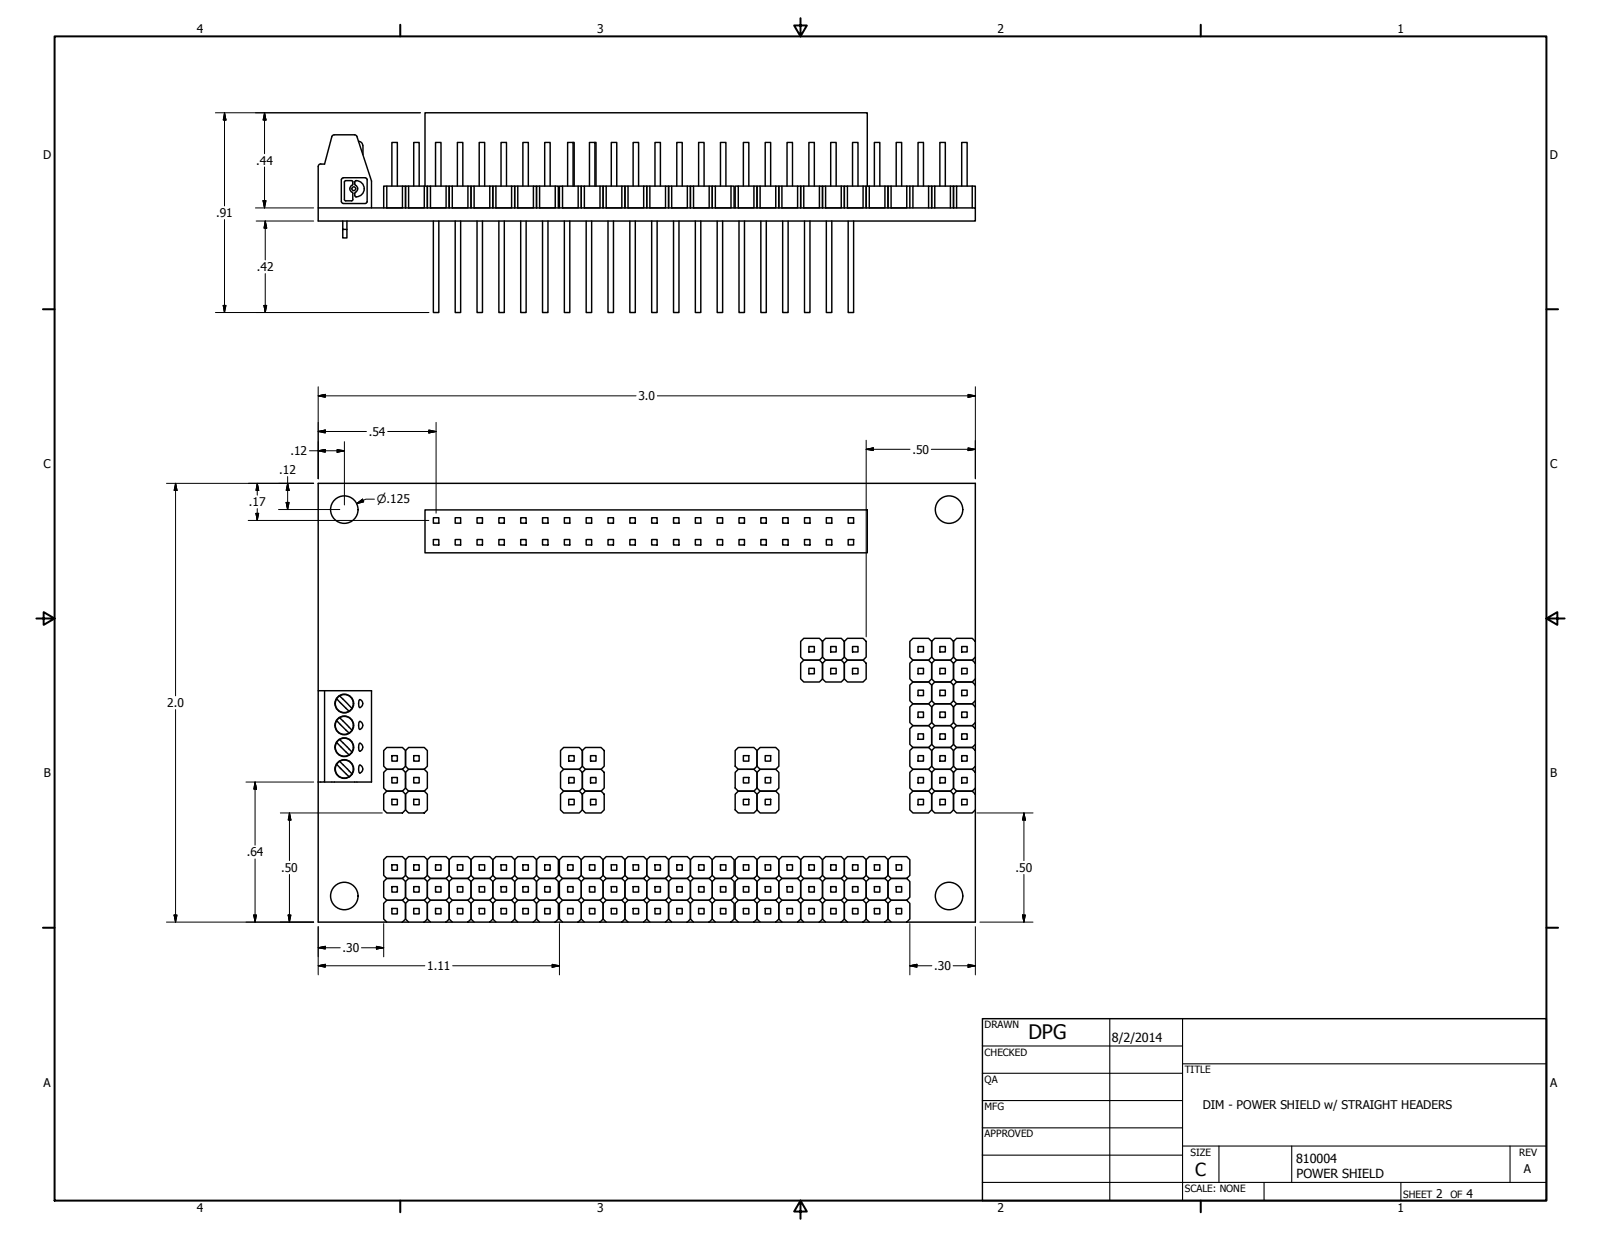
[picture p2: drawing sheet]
<svg xmlns="http://www.w3.org/2000/svg" width="559mm" height="432mm" viewBox="0 0 559 432" stroke-linecap="round" stroke-linejoin="round" font-family="sans-serif">
<!-- layer: Visible (ANSI) -->
<g fill="none" stroke="#000" stroke-width=".51">
<path d="M111.1 58.2v14.4h229.3v4.6h-229.3v-4.6M116.7 47.1l-.6 .1-.3 .5-2.5 9.6-1.3-.1a.92 .92 0 0 0-.9 .9M116.7 47.1h7l.6 .1 .3 .5 5.1 15.5v9.4M125.1 49.3a1.49 1.49 0 0 1 1.5 1.5M126.7 50.9v3.1M200 49.7h.4v15.3M207.6 49.7h.4v15.3M119.1 62.7v7.7M119.2 70.4l.2 .4 .4 .2M119.6 77.2v5.9h1.5v-3h-1.5M119.8 62h7.7M119.8 71.1h7.7"/>
<path d="M119.8 62.1l-.4 .2-.2 .4M121.1 77.2v2.9M122.9 64.7a1.37 1.37 0 0 0-.8 1.2 1.37 1.37 0 0 0 .8 1.2M122.9 67.1l.3 .4M123.1 63.5v.7M123.1 67.6v2M123.2 64.2l-.3 .5M123.2 63.5l-.5-.4h-2.1l-.3 .2-.1 6.3 .5 .5h2l.5-.5M124.3 68.7h.1M124.3 63.1h.1M124.3 63.1h-.2a1.29 1.29 0 0 0 .5 2.1 1.63 1.63 0 0 1-.7 2.2v1.1l.4 .2M124.3 63.1a2.83 2.83 0 0 1 2.8 2.8 2.83 2.83 0 0 1-2.8 2.8"/>
<path d="M127.5 62.1l.5 .2 .1 .4M128.1 62.7v7.7l-.1 .4-.5 .2M133.9 72.6v-7.6h1.1v7.6h5.5v-7.6h1v7.6v-7.6h1.1v7.6h5.5v-7.6h1.1v7.6v-7.6h1v7.6h5.5v-7.6h1.1v7.6v-7.6h1.1v7.6h5.4v-7.6h1.1v7.6v-7.6h1.1v7.6h5.4v-7.6h1.1v7.6v-7.6h1.1v7.6h5.5v-7.6h1v7.6v-7.6h1.1v7.6h5.5v-7.6h1.1v7.6v-7.6h1v7.6h5.5v-7.6h1.1v7.6M135 65h5.5M136.8 65v-15.3h1.9v15.3M142.6 65h5.5M144.4 65v-15.3h1.9v15.3M148.3 65v-25.6h154.4v25.6M150.2 65h5.5M151.3 77.2v31.9h1.9v-31.9M152 65v-15.3h1.9v15.3M157.9 65h5.4"/>
<path d="M158.9 77.2v31.9h1.9v-31.9M159.6 65v-15.3h1.9v15.3M165.5 65h5.4M166.5 77.2v31.9h1.9v-31.9M167.3 65v-15.3h1.9v15.3M173.1 65h5.5M174.1 77.2v31.9h1.9v-31.9M174.9 65v-15.3h1.9v15.3M180.7 65h5.5M181.7 77.2v31.9h1.9v-31.9M182.5 65v-15.3h1.9v15.3M188.3 65h5.5"/>
<path d="M189.4 77.2v31.9h1.9v-31.9M190.1 65v-15.3h1.9v15.3M195.3 72.6v-7.6h1v7.6h5.5v-7.6h1.1v7.6v-7.6h1.1v7.6h5.4v-7.6h1.1v7.6v-7.6h1.1v7.6h5.4v-7.6h1.1v7.6v-7.6h1.1v7.6h5.5v-7.6h1v7.6v-7.6h1.1v7.6h5.5v-7.6h1.1v7.6v-7.6h1v7.6h5.5v-7.6h1.1v7.6v-7.6h1.1v7.6h5.4v-7.6h1.1v7.6v-7.6h1.1v7.6h5.4v-7.6h1.1v7.6M196.3 65h5.5M197 77.2v31.9h1.9v-31.9M198.1 65v-15.3h1.9v15.3M204 65h5.4M204.6 77.2v31.9h1.9v-31.9M205.7 65v-15.3h1.9v15.3M211.6 65h5.4M212.2 77.2v31.9h1.9v-31.9M213.4 65v-15.3h1.9v15.3"/>
<path d="M219.2 65h5.5M219.8 77.2v31.9h1.9v-31.9M221 65v-15.3h1.9v15.3M226.8 65h5.5M227.5 77.2v31.9h1.9v-31.9M228.6 65v-15.3h1.9v15.3M234.4 65h5.5M235.1 77.2v31.9h1.9v-31.9M236.2 65v-15.3h1.9v15.3M242.1 65h5.4M242.7 77.2v31.9h1.9v-31.9M243.8 65v-15.3h1.9v15.3"/>
<path d="M249.7 65h5.4M250.3 77.2v31.9h1.9v-31.9M251.5 65v-15.3h1.9v15.3M256.6 72.6v-7.6h1.1v7.6h5.4v-7.6h1.1v7.6v-7.6h1.1v7.6h5.5v-7.6h1v7.6v-7.6h1.1v7.6h5.5v-7.6h1.1v7.6v-7.6h1v7.6h5.5v-7.6h1.1v7.6v-7.6h1.1v7.6h5.4v-7.6h1.1v7.6v-7.6h1.1v7.6h5.4v-7.6h1.1v7.6v-7.6h1.1v7.6h5.5v-7.6h1v7.6v-7.6h1.1v7.6h5.5v-7.6h1.1v7.6M257.7 65h5.4M257.9 77.2v31.9h1.9v-31.9M259.5 65v-15.3h1.9v15.3M265.3 65h5.5M265.6 77.2v31.9h1.9v-31.9M267.1 65v-15.3h1.9v15.3M272.9 65h5.5M273.2 77.2v31.9h1.9v-31.9"/>
<path d="M274.7 65v-15.3h1.9v15.3M280.5 65h5.5M280.8 77.2v31.9h1.9v-31.9M282.3 65v-15.3h1.9v15.3M288.2 65h5.4M288.4 77.2v31.9h1.9v-31.9M289.9 65v-15.3h1.9v15.3M295.8 65h5.4M296 77.2v31.9h1.9v-31.9M297.6 65v-15.3h1.9v15.3M303.4 65h5.5M305.2 65v-15.3h1.9v15.3"/>
<path d="M311 65h5.5M312.8 65v-15.3h1.9v15.3M317.6 65h1M320.4 65v-15.3h1.9v15.3M324.1 65h-5.5v7.6M326.3 65h-1.1v7.6v-7.6h-1.1v7.6M328 65v-15.3h1.9v15.3M331.7 65h-5.4v7.6M333.9 65h-1.1v7.6v-7.6h-1.1v7.6M335.7 65v-15.3h1.9v15.3M339.3 72.6v-7.6h1.1v7.6M339.3 65h-5.4v7.6"/>
<path d="M148.3 178h154.4v15h-154.4zM151.3 188.3h1.9v1.9h-1.9zM151.3 180.7h1.9v1.9h-1.9zM158.9 188.3h1.9v1.9h-1.9zM158.9 180.7h1.9v1.9h-1.9zM166.5 188.3h1.9v1.9h-1.9zM166.5 180.7h1.9v1.9h-1.9zM174.1 188.3h1.9v1.9h-1.9zM174.1 180.7h1.9v1.9h-1.9zM181.7 188.3h1.9v1.9h-1.9zM181.7 180.7h1.9v1.9h-1.9zM189.4 188.3h1.9v1.9h-1.9z"/>
<path d="M189.4 180.7h1.9v1.9h-1.9zM197 188.3h1.9v1.9h-1.9zM197 180.7h1.9v1.9h-1.9zM204.6 188.3h1.9v1.9h-1.9zM204.6 180.7h1.9v1.9h-1.9zM212.2 188.3h1.9v1.9h-1.9zM212.2 180.7h1.9v1.9h-1.9zM219.8 188.3h1.9v1.9h-1.9zM219.8 180.7h1.9v1.9h-1.9zM227.5 188.3h1.9v1.9h-1.9zM227.5 180.7h1.9v1.9h-1.9zM235.1 188.3h1.9v1.9h-1.9z"/>
<path d="M235.1 180.7h1.9v1.9h-1.9zM242.7 188.3h1.9v1.9h-1.9zM242.7 180.7h1.9v1.9h-1.9zM250.3 188.3h1.9v1.9h-1.9zM250.3 180.7h1.9v1.9h-1.9zM257.9 188.3h1.9v1.9h-1.9zM257.9 180.7h1.9v1.9h-1.9zM265.6 188.3h1.9v1.9h-1.9zM265.6 180.7h1.9v1.9h-1.9zM273.2 188.3h1.9v1.9h-1.9zM273.2 180.7h1.9v1.9h-1.9zM280.8 188.3h1.9v1.9h-1.9z"/>
<path d="M280.8 180.7h1.9v1.9h-1.9zM288.4 188.3h1.9v1.9h-1.9zM288.4 180.7h1.9v1.9h-1.9zM296 188.3h1.9v1.9h-1.9zM296 180.7h1.9v1.9h-1.9zM279.5 223.9l1-1.1h5.5l1.1 1.1v5.5l-1.1 1h-5.5l-1-1zM280.5 230.4h5.5l1.1 1.1v5.5l-1.1 1.1h-5.5l-1-1.1v-5.5zM282.3 233.3h1.9v1.9h-1.9zM282.3 225.7h1.9v1.9h-1.9zM287.1 223.9l1.1-1.1h5.4l1.1 1.1v5.5l-1.1 1h-5.4l-1.1-1zM288.2 230.4h5.4l1.1 1.1v5.5l-1.1 1.1h-5.4l-1.1-1.1v-5.5zM289.9 233.3h1.9v1.9h-1.9z"/>
<path d="M289.9 225.7h1.9v1.9h-1.9zM295.8 230.4h5.4l1.1 1.1v5.5l-1.1 1.1h-5.4l-1.1-1.1v-5.5zM295.8 222.8h5.4l1.1 1.1v5.5l-1.1 1h-5.4l-1.1-1v-5.5zM297.6 233.3h1.9v1.9h-1.9zM297.6 225.7h1.9v1.9h-1.9zM317.6 239.1l1-1h5.5l1.1 1v5.5l-1.1 1.1h-5.5l-1-1.1zM317.6 223.9l1-1.1h5.5l1.1 1.1v5.5l-1.1 1h-5.5l-1-1zM318.6 230.4h5.5l1.1 1.1v5.5l-1.1 1.1h-5.5l-1-1.1v-5.5zM320.4 233.3h1.9v1.9h-1.9zM320.4 225.7h1.9v1.9h-1.9zM325.2 239.1l1.1-1h5.4l1.1 1v5.5l-1.1 1.1h-5.4l-1.1-1.1zM325.2 223.9l1.1-1.1h5.4l1.1 1.1v5.5l-1.1 1h-5.4l-1.1-1z"/>
<path d="M326.3 230.4h5.4l1.1 1.1v5.5l-1.1 1.1h-5.4l-1.1-1.1v-5.5zM328 233.3h1.9v1.9h-1.9zM328 225.7h1.9v1.9h-1.9zM332.8 239.1l1.1-1h5.4l1.1 1v5.5l-1.1 1.1h-5.4l-1.1-1.1zM332.8 223.9l1.1-1.1h5.4l1.1 1.1v5.5l-1.1 1h-5.4l-1.1-1zM333.9 230.4h5.4l1.1 1.1v5.5l-1.1 1.1h-5.4l-1.1-1.1v-5.5zM335.7 233.3h1.9v1.9h-1.9zM335.7 225.7h1.9v1.9h-1.9zM340.4 223.9v-55.2h-229.3v72.4M340.4 229.4v2.1M340.4 237v2.1M113.3 241.1v31.9h-2.2"/>
<path d="M117.5 259.2l4.4 4.3M117.5 244l4.4 4.3M117.5 251.6l4.4 4.3M118.6 243l4.3 4.3M118.6 250.6l4.3 4.3M118.6 258.2l4.3 4.3M125.5 251.9a1.35 1.35 0 0 1 1.1 1.3 1.35 1.35 0 0 1-1.1 1.4l-.3-1.4zM125.6 244.2a1.44 1.44 0 0 1 1 1.4 1.44 1.44 0 0 1-1.1 1.4l-.3-1.4a1.08 1.08 0 0 1 .5-1.4M317.6 254.4l1-1.1h5.5l1.1 1.1v5.4l-1.1 1.1h-5.5l-1-1.1zM317.6 246.8l1-1.1h5.5l1.1 1.1v5.4l-1.1 1.1h-5.5l-1-1.1zM320.4 256.2h1.9v1.9h-1.9zM320.4 248.5h1.9v1.9h-1.9z"/>
<path d="M320.4 240.9h1.9v1.9h-1.9zM325.2 254.4l1.1-1.1h5.4l1.1 1.1v5.4l-1.1 1.1h-5.4l-1.1-1.1zM325.2 246.8l1.1-1.1h5.4l1.1 1.1v5.4l-1.1 1.1h-5.4l-1.1-1.1zM328 256.2h1.9v1.9h-1.9zM328 248.5h1.9v1.9h-1.9zM328 240.9h1.9v1.9h-1.9zM332.8 254.4l1.1-1.1h5.4l1.1 1.1v5.4l-1.1 1.1h-5.4l-1.1-1.1zM332.8 246.8l1.1-1.1h5.4l1.1 1.1v5.4l-1.1 1.1h-5.4l-1.1-1.1zM335.7 256.2h1.9v1.9h-1.9zM335.7 248.5h1.9v1.9h-1.9zM335.7 240.9h1.9v1.9h-1.9zM340.4 244.6v2.2"/>
<path d="M340.4 252.2v2.2M340.4 259.8v2.2M111.1 273v-31.9h18.6v31.9h-16.4M111.1 273v48.9h23.9M117.5 266.8l4.4 4.3M118.6 265.8l4.3 4.3M125.6 262.2a1.4 1.4 0 0 0 1-1.4 1.4 1.4 0 0 0-1.1-1.3l-.3 1.4a1.08 1.08 0 0 0 .5 1.4M125.6 267a1.44 1.44 0 0 1 1 1.5 1.44 1.44 0 0 1-1.1 1.3l-.3-1.3a1.08 1.08 0 0 1 .5-1.4M133.9 269.6l1.1-1.1h5.5l1 1.1v5.5l-1 1.1h-5.5l-1.1-1.1zM135 276.2h5.5l1 1v5.5l-1 1.1h-5.5l-1.1-1.1v-5.5zM135 260.9h5.5l1 1.1v5.5l-1 1h-5.5l-1.1-1v-5.5zM136.8 279h1.9v1.9h-1.9z"/>
<path d="M136.8 271.4h1.9v1.9h-1.9zM136.8 263.8h1.9v1.9h-1.9zM141.5 277.2l1.1-1h5.5l1.1 1v5.5l-1.1 1.1h-5.5l-1.1-1.1zM141.5 269.6l1.1-1.1h5.5l1.1 1.1v5.5l-1.1 1.1h-5.5l-1.1-1.1zM142.6 260.9h5.5l1.1 1.1v5.5l-1.1 1h-5.5l-1.1-1v-5.5zM144.4 279h1.9v1.9h-1.9zM144.4 271.4h1.9v1.9h-1.9zM144.4 263.8h1.9v1.9h-1.9zM195.6 277.2l1.1-1h5.5l1.1 1v5.5l-1.1 1.1h-5.5l-1.1-1.1zM195.6 269.6l1.1-1.1h5.5l1.1 1.1v5.5l-1.1 1.1h-5.5l-1.1-1.1zM195.6 262l1.1-1.1h5.5l1.1 1.1v5.5l-1.1 1h-5.5l-1.1-1zM198.5 279h1.9v1.9h-1.9z"/>
<path d="M198.5 271.4h1.9v1.9h-1.9zM198.5 263.8h1.9v1.9h-1.9zM203.3 277.2l1-1h5.5l1.1 1v5.5l-1.1 1.1h-5.5l-1-1.1zM203.3 269.6l1-1.1h5.5l1.1 1.1v5.5l-1.1 1.1h-5.5l-1-1.1zM203.3 262l1-1.1h5.5l1.1 1.1v5.5l-1.1 1h-5.5l-1-1zM206.1 279h1.9v1.9h-1.9zM206.1 271.4h1.9v1.9h-1.9zM206.1 263.8h1.9v1.9h-1.9zM256.6 269.6l1.1-1.1h5.4l1.1 1.1v5.5l-1.1 1.1h-5.4l-1.1-1.1zM256.6 277.2l1.1-1h5.4l1.1 1v5.5l-1.1 1.1h-5.4l-1.1-1.1zM257.7 260.9h5.4l1.1 1.1v5.5l-1.1 1h-5.4l-1.1-1v-5.5zM259.5 263.8h1.9v1.9h-1.9z"/>
<path d="M259.5 271.4h1.9v1.9h-1.9zM259.5 279h1.9v1.9h-1.9zM264.2 269.6l1.1-1.1h5.5l1 1.1v5.5l-1 1.1h-5.5l-1.1-1.1zM264.2 277.2l1.1-1h5.5l1 1v5.5l-1 1.1h-5.5l-1.1-1.1zM265.3 260.9h5.5l1 1.1v5.5l-1 1h-5.5l-1.1-1v-5.5zM267.1 263.8h1.9v1.9h-1.9zM267.1 271.4h1.9v1.9h-1.9zM267.1 279h1.9v1.9h-1.9zM317.6 277.2l1-1h5.5l1.1 1v5.5l-1.1 1.1h-5.5l-1-1.1zM317.6 269.6l1-1.1h5.5l1.1 1.1v5.5l-1.1 1.1h-5.5l-1-1.1zM318.6 260.9h5.5l1.1 1.1v5.5l-1.1 1h-5.5l-1-1v-5.5zM320.4 279h1.9v1.9h-1.9z"/>
<path d="M320.4 271.4h1.9v1.9h-1.9zM320.4 263.8h1.9v1.9h-1.9zM325.2 277.2l1.1-1h5.4l1.1 1v5.5l-1.1 1.1h-5.4l-1.1-1.1zM325.2 269.6l1.1-1.1h5.4l1.1 1.1v5.5l-1.1 1.1h-5.4l-1.1-1.1zM326.3 260.9h5.4l1.1 1.1v5.5l-1.1 1h-5.4l-1.1-1v-5.5zM328 279h1.9v1.9h-1.9zM328 271.4h1.9v1.9h-1.9zM328 263.8h1.9v1.9h-1.9zM332.8 277.2l1.1-1h5.4l1.1 1v5.5l-1.1 1.1h-5.4l-1.1-1.1zM332.8 269.6l1.1-1.1h5.4l1.1 1.1v5.5l-1.1 1.1h-5.4l-1.1-1.1zM333.9 260.9h5.4l1.1 1.1v5.5l-1.1 1h-5.4l-1.1-1v-5.5zM335.7 279h1.9v1.9h-1.9z"/>
<path d="M335.7 271.4h1.9v1.9h-1.9zM335.7 263.8h1.9v1.9h-1.9zM340.4 267.5v2.1M340.4 275.1v2.1M173.1 299h5.5l1 1.1v5.5l-1 1h-5.5l-1.1-1v-5.5zM295.8 299h5.4l1.1 1.1v5.5l-1.1 1h-5.4l-1.1-1v-5.5zM340.4 282.7v39.2h-23.9M133.9 300.1l1.1-1.1h5.5l1 1.1v5.5l-1 1h-5.5l-1.1-1zM135 306.6h5.5l1 1.1v5.5l-1 1.1h-5.5l-1.1-1.1v-5.5zM135 314.3h5.5l1 1v5.5l-1 1.1h-5.5l-1.1-1.1v-5.5zM136.8 301.9h1.9v1.9h-1.9zM136.8 309.5h1.9v1.9h-1.9z"/>
<path d="M136.8 317.1h1.9v1.9h-1.9zM141.5 300.1l1.1-1.1h5.5l1.1 1.1v5.5l-1.1 1h-5.5l-1.1-1zM141.5 307.7l1.1-1.1h5.5l1.1 1.1v5.5l-1.1 1.1h-5.5l-1.1-1.1zM141.5 315.3l1.1-1h5.5l1.1 1v5.5l-1.1 1.1h-5.5l-1.1-1.1zM144.4 301.9h1.9v1.9h-1.9zM144.4 309.5h1.9v1.9h-1.9zM144.4 317.1h1.9v1.9h-1.9zM149.2 300.1l1-1.1h5.5l1.1 1.1v5.5l-1.1 1h-5.5l-1-1zM149.2 307.7l1-1.1h5.5l1.1 1.1v5.5l-1.1 1.1h-5.5l-1-1.1zM149.2 315.3l1-1h5.5l1.1 1v5.5l-1.1 1.1h-5.5l-1-1.1zM152 301.9h1.9v1.9h-1.9zM152 309.5h1.9v1.9h-1.9z"/>
<path d="M152 317.1h1.9v1.9h-1.9zM156.8 300.1l1.1-1.1h5.4l1.1 1.1v5.5l-1.1 1h-5.4l-1.1-1zM157.9 306.6h5.4l1.1 1.1v5.5l-1.1 1.1h-5.4l-1.1-1.1v-5.5zM157.9 314.3h5.4l1.1 1v5.5l-1.1 1.1h-5.4l-1.1-1.1v-5.5zM159.6 301.9h1.9v1.9h-1.9zM159.6 309.5h1.9v1.9h-1.9zM159.6 317.1h1.9v1.9h-1.9zM164.4 300.1l1.1-1.1h5.4l1.1 1.1v5.5l-1.1 1h-5.4l-1.1-1zM164.4 307.7l1.1-1.1h5.4l1.1 1.1v5.5l-1.1 1.1h-5.4l-1.1-1.1zM164.4 315.3l1.1-1h5.4l1.1 1v5.5l-1.1 1.1h-5.4l-1.1-1.1zM167.3 301.9h1.9v1.9h-1.9zM167.3 309.5h1.9v1.9h-1.9z"/>
<path d="M167.3 317.1h1.9v1.9h-1.9zM172 307.7l1.1-1.1h5.5l1 1.1v5.5l-1 1.1h-5.5l-1.1-1.1zM172 315.3l1.1-1h5.5l1 1v5.5l-1 1.1h-5.5l-1.1-1.1zM174.9 301.9h1.9v1.9h-1.9zM174.9 309.5h1.9v1.9h-1.9zM174.9 317.1h1.9v1.9h-1.9zM179.6 300.1l1.1-1.1h5.5l1.1 1.1v5.5l-1.1 1h-5.5l-1.1-1zM179.6 307.7l1.1-1.1h5.5l1.1 1.1v5.5l-1.1 1.1h-5.5l-1.1-1.1zM179.6 315.3l1.1-1h5.5l1.1 1v5.5l-1.1 1.1h-5.5l-1.1-1.1zM182.5 301.9h1.9v1.9h-1.9zM182.5 309.5h1.9v1.9h-1.9zM182.5 317.1h1.9v1.9h-1.9z"/>
<path d="M187.3 300.1l1-1.1h5.5l1.1 1.1v5.5l-1.1 1h-5.5l-1-1zM187.3 307.7l1-1.1h5.5l1.1 1.1v5.5l-1.1 1.1h-5.5l-1-1.1zM187.3 315.3l1-1h5.5l1.1 1v5.5l-1.1 1.1h-5.5l-1-1.1zM190.1 301.9h1.9v1.9h-1.9zM190.1 309.5h1.9v1.9h-1.9zM190.1 317.1h1.9v1.9h-1.9zM195.3 300.1l1-1.1h5.5l1.1 1.1v5.5l-1.1 1h-5.5l-1-1zM195.3 307.7l1-1.1h5.5l1.1 1.1v5.5l-1.1 1.1h-5.5l-1-1.1zM195.3 315.3l1-1h5.5l1.1 1v5.5l-1.1 1.1h-5.5l-1-1.1zM198.1 301.9h1.9v1.9h-1.9zM198.1 309.5h1.9v1.9h-1.9zM198.1 317.1h1.9v1.9h-1.9z"/>
<path d="M202.9 300.1l1.1-1.1h5.4l1.1 1.1v5.5l-1.1 1h-5.4l-1.1-1zM202.9 307.7l1.1-1.1h5.4l1.1 1.1v5.5l-1.1 1.1h-5.4l-1.1-1.1zM202.9 315.3l1.1-1h5.4l1.1 1v5.5l-1.1 1.1h-5.4l-1.1-1.1zM205.7 301.9h1.9v1.9h-1.9zM205.7 309.5h1.9v1.9h-1.9zM205.7 317.1h1.9v1.9h-1.9zM210.5 300.1l1.1-1.1h5.4l1.1 1.1v5.5l-1.1 1h-5.4l-1.1-1zM210.5 307.7l1.1-1.1h5.4l1.1 1.1v5.5l-1.1 1.1h-5.4l-1.1-1.1zM210.5 315.3l1.1-1h5.4l1.1 1v5.5l-1.1 1.1h-5.4l-1.1-1.1zM213.4 301.9h1.9v1.9h-1.9zM213.4 309.5h1.9v1.9h-1.9zM213.4 317.1h1.9v1.9h-1.9z"/>
<path d="M218.1 300.1l1.1-1.1h5.5l1 1.1v5.5l-1 1h-5.5l-1.1-1zM218.1 307.7l1.1-1.1h5.5l1 1.1v5.5l-1 1.1h-5.5l-1.1-1.1zM218.1 315.3l1.1-1h5.5l1 1v5.5l-1 1.1h-5.5l-1.1-1.1zM221 301.9h1.9v1.9h-1.9zM221 309.5h1.9v1.9h-1.9zM221 317.1h1.9v1.9h-1.9zM225.7 300.1l1.1-1.1h5.5l1.1 1.1v5.5l-1.1 1h-5.5l-1.1-1zM225.7 307.7l1.1-1.1h5.5l1.1 1.1v5.5l-1.1 1.1h-5.5l-1.1-1.1zM225.7 315.3l1.1-1h5.5l1.1 1v5.5l-1.1 1.1h-5.5l-1.1-1.1zM228.6 301.9h1.9v1.9h-1.9zM228.6 309.5h1.9v1.9h-1.9zM228.6 317.1h1.9v1.9h-1.9z"/>
<path d="M233.4 300.1l1-1.1h5.5l1.1 1.1v5.5l-1.1 1h-5.5l-1-1zM233.4 307.7l1-1.1h5.5l1.1 1.1v5.5l-1.1 1.1h-5.5l-1-1.1zM233.4 315.3l1-1h5.5l1.1 1v5.5l-1.1 1.1h-5.5l-1-1.1zM236.2 301.9h1.9v1.9h-1.9zM236.2 309.5h1.9v1.9h-1.9zM236.2 317.1h1.9v1.9h-1.9zM241 300.1l1.1-1.1h5.4l1.1 1.1v5.5l-1.1 1h-5.4l-1.1-1zM241 307.7l1.1-1.1h5.4l1.1 1.1v5.5l-1.1 1.1h-5.4l-1.1-1.1zM241 315.3l1.1-1h5.4l1.1 1v5.5l-1.1 1.1h-5.4l-1.1-1.1zM243.8 301.9h1.9v1.9h-1.9zM243.8 309.5h1.9v1.9h-1.9zM243.8 317.1h1.9v1.9h-1.9z"/>
<path d="M248.6 300.1l1.1-1.1h5.4l1.1 1.1v5.5l-1.1 1h-5.4l-1.1-1zM248.6 307.7l1.1-1.1h5.4l1.1 1.1v5.5l-1.1 1.1h-5.4l-1.1-1.1zM248.6 315.3l1.1-1h5.4l1.1 1v5.5l-1.1 1.1h-5.4l-1.1-1.1zM251.5 301.9h1.9v1.9h-1.9zM251.5 309.5h1.9v1.9h-1.9zM251.5 317.1h1.9v1.9h-1.9zM256.6 300.1l1.1-1.1h5.4l1.1 1.1v5.5l-1.1 1h-5.4l-1.1-1zM256.6 307.7l1.1-1.1h5.4l1.1 1.1v5.5l-1.1 1.1h-5.4l-1.1-1.1zM256.6 315.3l1.1-1h5.4l1.1 1v5.5l-1.1 1.1h-5.4l-1.1-1.1zM259.5 301.9h1.9v1.9h-1.9zM259.5 309.5h1.9v1.9h-1.9zM259.5 317.1h1.9v1.9h-1.9z"/>
<path d="M264.2 300.1l1.1-1.1h5.5l1 1.1v5.5l-1 1h-5.5l-1.1-1zM264.2 307.7l1.1-1.1h5.5l1 1.1v5.5l-1 1.1h-5.5l-1.1-1.1zM264.2 315.3l1.1-1h5.5l1 1v5.5l-1 1.1h-5.5l-1.1-1.1zM267.1 301.9h1.9v1.9h-1.9zM267.1 309.5h1.9v1.9h-1.9zM267.1 317.1h1.9v1.9h-1.9zM271.8 300.1l1.1-1.1h5.5l1.1 1.1v5.5l-1.1 1h-5.5l-1.1-1zM271.8 307.7l1.1-1.1h5.5l1.1 1.1v5.5l-1.1 1.1h-5.5l-1.1-1.1zM271.8 315.3l1.1-1h5.5l1.1 1v5.5l-1.1 1.1h-5.5l-1.1-1.1zM274.7 301.9h1.9v1.9h-1.9zM274.7 309.5h1.9v1.9h-1.9zM274.7 317.1h1.9v1.9h-1.9z"/>
<path d="M279.5 300.1l1-1.1h5.5l1.1 1.1v5.5l-1.1 1h-5.5l-1-1zM279.5 307.7l1-1.1h5.5l1.1 1.1v5.5l-1.1 1.1h-5.5l-1-1.1zM279.5 315.3l1-1h5.5l1.1 1v5.5l-1.1 1.1h-5.5l-1-1.1zM282.3 301.9h1.9v1.9h-1.9zM282.3 309.5h1.9v1.9h-1.9zM282.3 317.1h1.9v1.9h-1.9zM287.1 300.1l1.1-1.1h5.4l1.1 1.1v5.5l-1.1 1h-5.4l-1.1-1zM287.1 307.7l1.1-1.1h5.4l1.1 1.1v5.5l-1.1 1.1h-5.4l-1.1-1.1zM287.1 315.3l1.1-1h5.4l1.1 1v5.5l-1.1 1.1h-5.4l-1.1-1.1zM289.9 301.9h1.9v1.9h-1.9zM289.9 309.5h1.9v1.9h-1.9zM289.9 317.1h1.9v1.9h-1.9z"/>
<path d="M294.7 307.7l1.1-1.1h5.4l1.1 1.1v5.5l-1.1 1.1h-5.4l-1.1-1.1zM294.7 315.3l1.1-1h5.4l1.1 1v5.5l-1.1 1.1h-5.4l-1.1-1.1zM297.6 301.9h1.9v1.9h-1.9zM297.6 309.5h1.9v1.9h-1.9zM297.6 317.1h1.9v1.9h-1.9zM302.3 300.1l1.1-1.1h5.5l1 1.1v5.5l-1 1h-5.5l-1.1-1zM302.3 307.7l1.1-1.1h5.5l1 1.1v5.5l-1 1.1h-5.5l-1.1-1.1zM302.3 315.3l1.1-1h5.5l1 1v5.5l-1 1.1h-5.5l-1.1-1.1zM305.2 301.9h1.9v1.9h-1.9zM305.2 309.5h1.9v1.9h-1.9zM305.2 317.1h1.9v1.9h-1.9zM309.9 300.1l1.1-1.1h5.5l1.1 1.1v5.5l-1.1 1h-5.5l-1.1-1z"/>
<path d="M309.9 307.7l1.1-1.1h5.5l1.1 1.1v5.5l-1.1 1.1h-5.5l-1.1-1.1zM309.9 315.3l1.1-1h5.5l1.1 1v5.5l-1.1 1.1h-5.5l-1.1-1.1zM312.8 301.9h1.9v1.9h-1.9zM312.8 309.5h1.9v1.9h-1.9zM312.8 317.1h1.9v1.9h-1.9zM140.5 321.9h2.1M148.1 321.9h2.1M155.7 321.9h2.2M163.3 321.9h2.2M170.9 321.9h2.2M178.6 321.9h2.1M186.2 321.9h2.1"/>
<path d="M193.8 321.9h2.5M201.8 321.9h2.2M209.4 321.9h2.2M217 321.9h2.2M224.7 321.9h2.1M232.3 321.9h2.1M239.9 321.9h2.2M247.5 321.9h2.2M255.1 321.9h2.6M263.1 321.9h2.2M270.8 321.9h2.1M278.4 321.9h2.1"/>
<path d="M286 321.9h2.2M293.6 321.9h2.2M301.2 321.9h2.2M308.9 321.9h2.1"/>
<circle cx="123.5" cy="65.9" r=".67"/>
<circle cx="120.2" cy="177.9" r="4.8"/>
<circle cx="331.2" cy="177.9" r="4.8"/>
<circle cx="120.2" cy="245.6" r="3.1"/>
<circle cx="120.2" cy="253.2" r="3.1"/>
<circle cx="120.2" cy="245.6" r="3.3"/>
<circle cx="120.2" cy="253.2" r="3.3"/>
<circle cx="120.2" cy="268.4" r="3.3"/>
<circle cx="120.2" cy="260.8" r="3.3"/>
<circle cx="120.2" cy="260.8" r="3.1"/>
<circle cx="120.2" cy="268.4" r="3.1"/>
<circle cx="120.2" cy="312.8" r="4.8"/>
<circle cx="331.2" cy="312.8" r="4.8"/>
</g>
<!-- layer: Visible Narrow (ANSI) -->
<g fill="none" stroke="#000" stroke-width=".7">
<path d="M19 12.7h520.8v406.4h-520.8zM139.7 8.6v4.1M279.4 6.3v6.4l-2.2-3.8h4.4l-2.2 3.8M419.1 8.6v4.1M15 107.9h4M539.8 107.9h4M12.7 215.9h6.3l-3.8-2.2v4.4l3.8-2.2M539.8 215.9l3.8 2.2v-4.4l-3.8 2.2h6.3M15 323.8h4M539.8 323.8h4M139.7 419.1v4.1M279.4 419.1l2.2 3.8h-4.4l2.2-3.8v6.3"/>
<path d="M419.1 419.1v4.1"/>
</g>
<!-- layer: Border (ANSI) -->
<g fill="none" stroke="#000" stroke-width=".38">
<path d="M387.3 355.6v63.5M412.7 355.6v63.5M342.9 365.1h69.8M342.9 374.6h69.8M412.7 371.3h127.1M342.9 384.2h69.8M342.9 393.7h69.8M342.9 412.7h196.9M342.9 403.2h69.8M412.7 400h127.1M425.4 400v12.7M441.2 412.7v6.4"/>
<path d="M450.8 400v12.7M488.9 412.7v6.4M527 400v12.7"/>
</g>
<path d="M342.9 355.6h196.9v63.5h-196.9z" fill="none" stroke="#000" stroke-width=".51"/>
<!-- layer: Title (ANSI) -->
<g fill="none" stroke="#000" stroke-width=".35">
<path d="M75.2 39.4h71.5M78.4 39.4l.5 2.5h-1zM78.4 39.4v32.5M92.3 39.4l.5 2.5h-1zM92.3 39.4v14.3M92.3 58.3v14.3M78.4 76.6v32.5M89.2 72.6h20.3M89.4 77.2h20.1M91.8 70h1l-.5 2.6zM92.6 77.2l.5 2.4h-1zM92.6 77.2v13.5"/>
<path d="M92.6 95.5v13.6M75.2 109.1h74.5M77.9 106.6h1l-.5 2.5zM92.1 106.6h1l-.5 2.5zM111.1 138.2l2.4-.5v1zM111.1 135v32.1M111.1 138.2h110.9M229.4 138.2h111M337.9 137.7l2.5 .5-2.5 .5zM340.4 135v32.1M108 157.4h12.2M111.1 157.4l2.4-.5v1z"/>
<path d="M111.1 150.6l2.4-.5v1zM111.1 150.6h16.8M117.7 156.9l2.5 .5-2.5 .5zM120.2 154.2v22.1M135.3 150.6h16.9M149.7 150.1l2.5 .5-2.5 .5zM152.2 147.4v31.7M302.3 156.8l2.5-.5v1zM302.3 156.8h15.3M302.3 153.7v68.6M325.1 156.8h15.3M337.9 156.3l2.5 .5-2.5 .5z"/>
<path d="M58.1 168.7h51.4M61.3 168.7l.5 2.5h-1zM61.3 168.7v74.2M89.3 179.2h1l-.5 2.5zM89.8 168.7l.5 2.5h-1zM89.8 168.7v4.1M89.8 177.5v4.2M97.2 177.9h21.4M99.9 175.4h1l-.5 2.5zM100.4 168.7l.5 2.5h-1zM100.4 166.4v11.5M124.5 175.8l2.1-1.6 .3 1z"/>
<path d="M130.7 174.2h-3l-3.2 1.6M86.6 181.7h63.1M61.3 247.7v74.2M85.9 273h23.6M89 273l.5 2.5h-.9zM89 273v22M89 299.8v22.1M97.9 283.8h35.5M101 283.8l.5 2.5h-.9zM101 283.8v16.6M340.9 283.8h19.7M357.4 283.8l.5 2.5h-1z"/>
<path d="M357.4 283.8v16.6M60.8 319.4h1l-.5 2.5zM88.6 319.4h.9l-.5 2.5zM100.6 319.4h.9l-.5 2.5zM101 305.2v16.7M356.9 319.4h1l-.5 2.5zM357.4 305.2v16.7M58.1 321.9h51.4M111.1 330.8l2.4-.5v1zM111.1 337.1l2.4-.5v1zM111.1 323.5v16.8M111.1 330.8h7.6"/>
<path d="M111.1 337.1h37.2M126.2 330.8h7.7M131.4 330.3l2.5 .5-2.5 .5zM133.9 322.4v11.6M158 337.1h37.3M192.7 336.6l2.6 .5-2.6 .5zM195.3 322.4v17.9M317.6 337.1l2.4-.5v1zM317.6 337.1h7.6M317.6 322.4v17.9M332.7 337.1h7.7M337.9 336.6l2.5 .5-2.5 .5z"/>
<path d="M340.4 323.5v16.8M342 321.9h18.6"/>
</g>
<g fill="#000" stroke="#000" stroke-width=".35">
<path d="M78.4 39.4l.5 2.5zM78.4 39.4l.5 2.5h-1zM92.3 39.4l.5 2.5zM92.3 39.4l.5 2.5h-1zM91.8 70l.5 2.6zM91.8 70h1l-.5 2.6zM92.6 77.2l.5 2.4zM92.6 77.2l.5 2.4h-1zM77.9 106.6l.5 2.5zM77.9 106.6h1l-.5 2.5zM92.1 106.6l.5 2.5zM92.1 106.6h1l-.5 2.5z"/>
<path d="M111.1 138.2l2.4-.5zM111.1 138.2l2.4-.5v1zM337.9 138.7l2.5-.5zM337.9 137.7l2.5 .5-2.5 .5zM111.1 157.4l2.4-.5zM111.1 157.4l2.4-.5v1zM111.1 150.6l2.4-.5zM111.1 150.6l2.4-.5v1zM117.7 157.9l2.5-.5zM117.7 156.9l2.5 .5-2.5 .5zM149.7 151.1l2.5-.5zM149.7 150.1l2.5 .5-2.5 .5z"/>
<path d="M302.3 156.8l2.5-.5zM302.3 156.8l2.5-.5v1zM337.9 157.3l2.5-.5zM337.9 156.3l2.5 .5-2.5 .5zM61.3 168.7l.5 2.5zM61.3 168.7l.5 2.5h-1zM89.3 179.2l.5 2.5zM89.3 179.2h1l-.5 2.5zM89.8 168.7l.5 2.5zM89.8 168.7l.5 2.5h-1zM99.9 175.4l.5 2.5zM99.9 175.4h1l-.5 2.5z"/>
<path d="M100.4 168.7l.5 2.5zM100.4 168.7l.5 2.5h-1zM124.5 175.8l2.1-1.6zM124.5 175.8l2.1-1.6 .3 1zM89 273l.5 2.5zM89 273l.5 2.5h-.9zM101 283.8l.5 2.5zM101 283.8l.5 2.5h-.9zM357.4 283.8l.5 2.5zM357.4 283.8l.5 2.5h-1zM60.8 319.4l.5 2.5zM60.8 319.4h1l-.5 2.5z"/>
<path d="M88.6 319.4l.4 2.5zM88.6 319.4h.9l-.5 2.5zM100.6 319.4l.4 2.5zM100.6 319.4h.9l-.5 2.5zM356.9 319.4l.5 2.5zM356.9 319.4h1l-.5 2.5zM111.1 330.8l2.4-.5zM111.1 330.8l2.4-.5v1zM111.1 337.1l2.4-.5zM111.1 337.1l2.4-.5v1zM131.4 331.3l2.5-.5zM131.4 330.3l2.5 .5-2.5 .5z"/>
<path d="M192.7 337.6l2.6-.5zM192.7 336.6l2.6 .5-2.6 .5zM317.6 337.1l2.4-.5zM317.6 337.1l2.4-.5v1zM337.9 337.6l2.5-.5zM337.9 336.6l2.5 .5-2.5 .5z"/>
</g>
<text font-size="7" x="359" y="362.6">DPG</text>
<text font-size="6.3" x="417.2" y="410.6">C</text>
<g font-size="4.4">
<text x="388.1" y="363.7">8/2/2014</text>
<text x="452.4" y="406">810004</text>
<text x="452.5" y="411.2">POWER SHIELD</text>
</g>
<g font-size="4.2">
<text x="68.7" y="11.7">4</text>
<text x="208.4" y="11.7">3</text>
<text x="348.1" y="11.7">2</text>
<text x="487.8" y="11.7">1</text>
<text x="15.1" y="55.5">D</text>
<text x="89.4" y="57.5">.44</text>
<text x="540.9" y="55.5">D</text>
<text x="75.4" y="75.8">.91</text>
<text x="89.7" y="94.7">.42</text>
<text x="222.8" y="139.7">3.0</text>
<text x="128.7" y="152.1">.54</text>
<text x="101.3" y="158.9">.12</text>
<text x="318.5" y="158.4">.50</text>
<text x="15.2" y="163.4">C</text>
<text x="97.5" y="165.5">.12</text>
<text x="541" y="163.4">C</text>
<text x="86.9" y="176.7">.17</text>
<text x="58.4" y="246.8">2.0</text>
<text x="15.3" y="271.4">B</text>
<text x="541.1" y="271.4">B</text>
<text x="86.1" y="299">.64</text>
<text x="98.1" y="304.4">.50</text>
<text x="354.5" y="304.4">.50</text>
<text x="119.6" y="332.4">.30</text>
<text x="149.1" y="338.6">1.11</text>
<text x="326.1" y="338.6">.30</text>
<text x="15.2" y="379.3">A</text>
<text x="541" y="379.3">A</text>
<text x="419.8" y="387.2">DIM - POWER SHIELD w/ STRAIGHT HEADERS</text>
<text x="531.9" y="409.4">A</text>
<text x="501.3" y="418.3">2</text>
<text x="511.8" y="418.3">4</text>
<text x="68.7" y="423.2">4</text>
<text x="208.4" y="423.2">3</text>
<text x="348.1" y="423.2">2</text>
<text x="487.8" y="423.2">1</text>
</g>
<text font-size="4" x="131.5" y="175.7">⌀.125</text>
<g font-size="3.5">
<text x="343.7" y="358.9">DRAWN</text>
<text x="343.7" y="368.5">CHECKED</text>
<text x="413.5" y="374.6">TITLE</text>
<text x="343.7" y="378">QA</text>
<text x="343.7" y="387.5">MFG</text>
<text x="343.7" y="397.1">APPROVED</text>
<text x="415.5" y="403.4">SIZE</text>
<text x="530.3" y="403.4">REV</text>
<text x="413.5" y="416.1">SCALE: NONE</text>
<text x="489.7" y="418.3">SHEET</text>
<text x="506.2" y="418.3">OF</text>
</g>
</svg>
